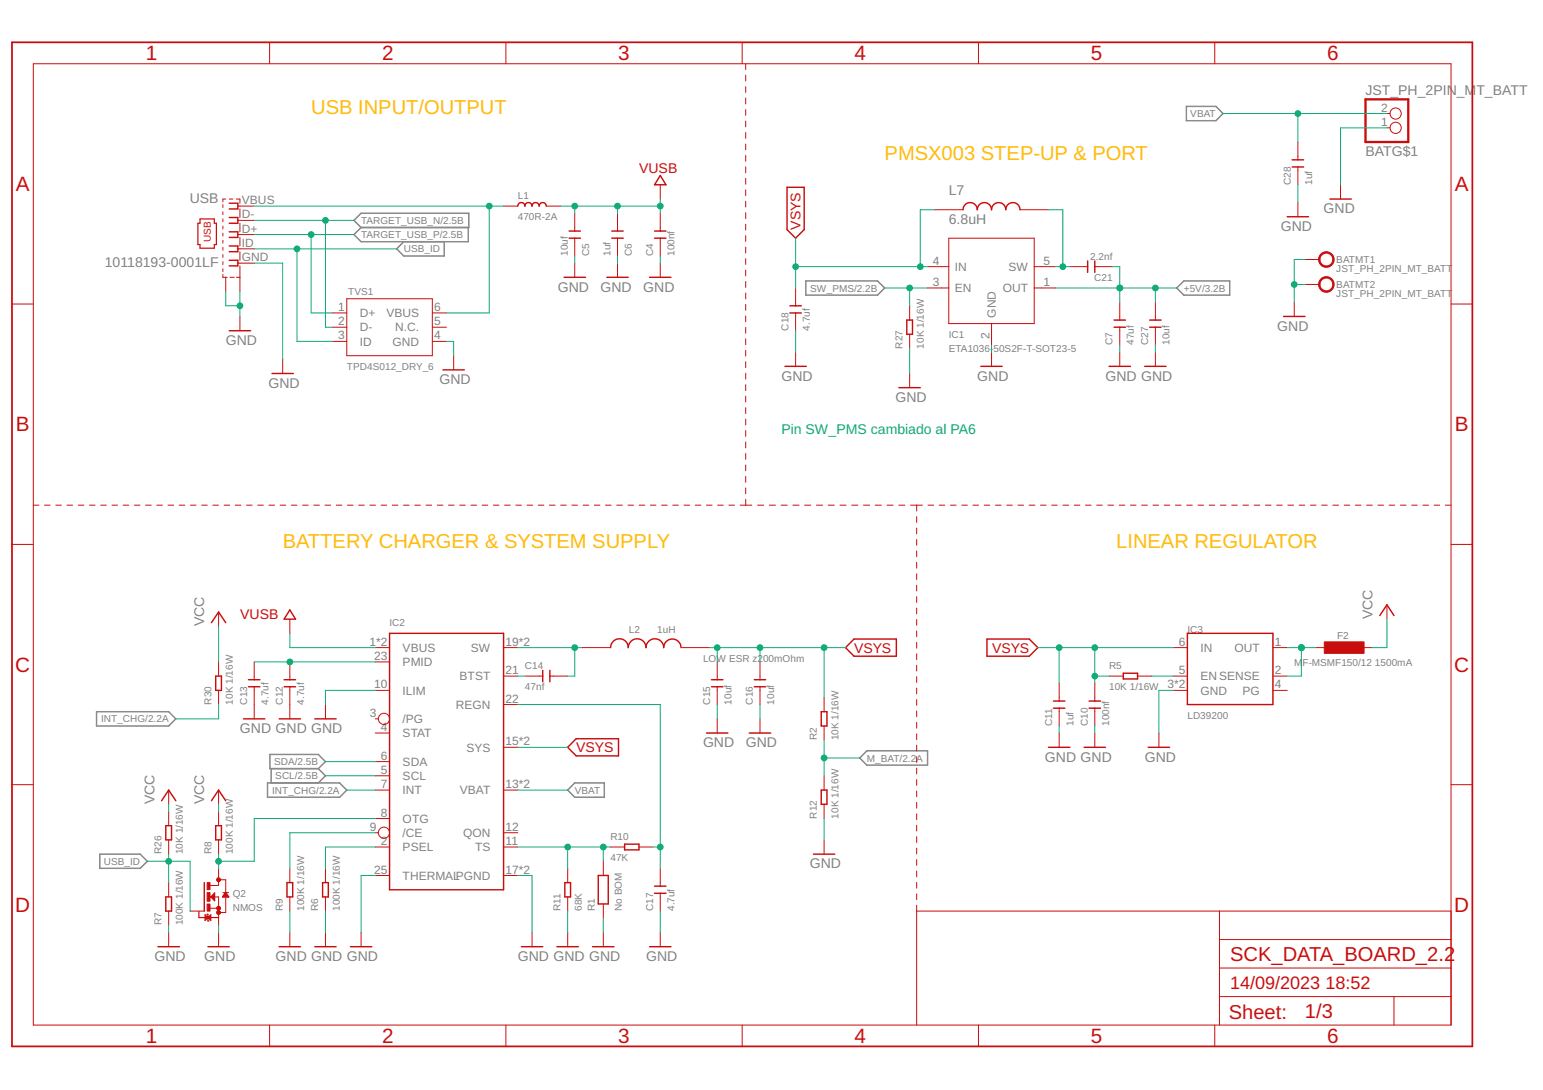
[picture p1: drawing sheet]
<svg xmlns="http://www.w3.org/2000/svg" width="297mm" height="210mm" viewBox="0 0 297 210" stroke-linecap="round" stroke-linejoin="round" font-family="sans-serif">
<g fill="none" stroke="#808080" stroke-width=".28">
<path d="M228.4 20.5h5.7l1.3 1.4-1.3 1.3h-5.7zM68.1 42.4l1.4-1.3h20.8v2.7h-20.8zM69.5 43.8l-1.4 1.4 1.4 1.3h20.6v-2.7M77.7 46.5l-1.3 1.4 1.3 1.4h7.8v-2.8M155.1 54.1h13.8l1.4 1.4-1.4 1.3h-13.8zM226.5 55.5l1.4-1.4h8.8v2.7h-8.8zM18.6 137.1h13.9l1.3 1.3-1.3 1.4h-13.9zM51.5 150.8h13.9l1.4 1.3-1.4 1.4h-13.9zM52 145.3h9.3l1.4 1.4-1.4 1.3h-9.3zM52.2 148v2.8M61.3 148l1.4 1.4-1.4 1.4M110.6 150.8h5.7v2.7h-5.7l-1.3-1.4z"/>
<path d="M165.5 146l1.4-1.4h11.7v2.7h-11.7zM19.2 164.5h7.8l1.4 1.4-1.4 1.3h-7.8z"/>
</g>
<g fill="none" stroke="#c90d0c" stroke-width=".19">
<path d="M6.4 12.3h272.9v185.1h-272.9zM51.9 8.1v4.2M97.4 8.1v4.2M142.9 8.1v4.2M143.6 12.3v1.1M143.6 14.5v1.1M143.6 16.7v1.1M143.6 18.9v1.1M188.4 8.1v4.2M233.8 8.1v4.2M42.9 39.4v.6M43.5 38.3h-.6v.6"/>
<path d="M44.1 38.3h.7M45.5 38.3h.7v.8M45.8 39.7h3.1M96.9 39.7h2.8M105.2 39.7h2.7M127.1 35.6v2.7M143.6 21.1v1.1M143.6 23.3v1.1M143.6 25.5v1.1M143.6 27.7v1.2M143.6 29.9v1.2M143.6 32.1v1.2"/>
<path d="M143.6 34.4v1.1M143.6 36.6v1.1M143.6 38.8v1.1M249.9 27.3v3.5M249.9 32.2v3.4M249.9 39v2.7M258.1 35.6v2.7M267 24.6h.6M267 21.9h.6M2.3 58.5h4.1M42.9 52.9v.5h.8M42.9 40.8v.5"/>
<path d="M42.9 42.2v.5M42.9 43.5v.6M42.9 44.9v.5M42.9 46.3v.5M42.9 47.6v.6M42.9 49v.6M42.9 50.4v.5M42.9 51.8v.5M43.5 53.4v2.8M44.3 53.4h.8M45.5 53.4h.7M45.8 50.7h3.1"/>
<path d="M45.8 45.2h3.1M45.8 42.4h3.1M45.8 47.9h3.1M46.2 40.2v1.7M46.2 43v1.6M46.2 45.7v1.7M46.2 48.5v1.6M46.2 51.2v5M66.8 57.5h16.4v11h-16.4zM110.6 41.1v3.4M110.6 45.9v3.4M110.6 50.7v2.7"/>
<path d="M118.9 41.1v3.4M118.9 45.9v3.4M118.9 50.7v2.7M127.1 41.1v3.4M127.1 45.9v3.4M127.1 50.7v2.7M143.6 41v1.1M143.6 43.2v1.1M143.6 45.4v1.1M143.6 47.6v1.1M143.6 49.8v1.1M143.6 52v1.1"/>
<path d="M143.6 54.2v1.2M143.6 56.4v1.2M143.6 58.6v1.2M153.2 55.5v3.4M175.1 58.9v2.7M178.5 55.5h4.1M178.5 51.4h4.1M179.9 40.4h5.5M182.6 45.9h16.5v16.4h-16.5zM196.4 40.4h5.4M199.1 55.5h4.1M199.1 51.4h4.1"/>
<path d="M206 51.4h3.4M210.8 51.4h3.4M215.6 58.2v3.4M222.4 58.2v3.4M249.2 58.2v2.7M251.2 50h2.8M251.2 54.8h2.8M279.3 58.5h4.1M46.2 60.9v2.8M54.4 69.2v2.7M64 60.3h2.8M64 63h2.8"/>
<path d="M64 65.7h2.8M83.2 60.3h2.8M83.2 63h2.8M83.2 65.7h2.8M87.3 68.5v2.7M143.6 60.8v1.2M143.6 63v1.2M143.6 65.3v1.1M143.6 67.5v1.1M143.6 69.7v1.1M143.6 71.9v1.1M143.6 74.1v1.1"/>
<path d="M143.6 76.3v1.1M143.6 78.5v1.1M153.2 60.3v3.4M153.2 67.8v2.7M175.1 64.4v2.7M175.1 71.9v2.8M190.9 62.3v4.1M190.9 67.8v2.7M215.6 63v3.4M215.6 67.8v2.7M222.4 63v3.4M222.4 67.8v2.7"/>
<path d="M6.4 97.3h1.1M8.6 97.3h1.1M10.7 97.3h1.1M12.9 97.3h1.1M15.1 97.3h1.1M17.2 97.3h1.1M19.4 97.3h1.1M21.5 97.3h1.1M23.7 97.3h1.1M25.9 97.3h1M28 97.3h1.1M30.2 97.3h1.1"/>
<path d="M32.3 97.3h1.1M34.5 97.3h1.1M36.7 97.3h1M38.8 97.3h1.1M41 97.3h1.1M43.1 97.3h1.1M45.3 97.3h1.1M47.5 97.3h1M49.6 97.3h1.1M51.8 97.3h1.1M53.9 97.3h1.1M56.1 97.3h1.1"/>
<path d="M58.3 97.3h1M60.4 97.3h1.1M62.6 97.3h1M64.7 97.3h1.1M66.9 97.3h1.1M69 97.3h1.1M71.2 97.3h1.1M73.4 97.3h1M75.5 97.3h1.1M77.7 97.3h1.1M79.8 97.3h1.1M82 97.3h1.1"/>
<path d="M84.2 97.3h1.1M86.3 97.3h1.1M88.5 97.3h1.1M90.7 97.3h1M92.8 97.3h1.1M95 97.3h1.1M97.1 97.3h1.1M99.3 97.3h1.1M101.5 97.3h1M103.6 97.3h1.1M105.8 97.3h1M107.9 97.3h1.1"/>
<path d="M110.1 97.3h1.1M112.2 97.3h1.1M114.4 97.3h1.1M116.6 97.3h1M118.7 97.3h1.1M120.9 97.3h1.1M123 97.3h1.1M125.2 97.3h1.1M127.4 97.3h1M129.5 97.3h1.1M131.7 97.3h1.1M133.8 97.3h1.1"/>
<path d="M136 97.3h1.1M138.2 97.3h1M140.3 97.3h1.1M142.5 97.3h2.2M143.6 80.7v1.1M143.6 82.9v1.1M143.6 85.1v1.2M143.6 87.3v1.2M143.6 89.5v1.2M143.6 91.7v1.2M143.6 94v1.1M143.6 96.2v1.1"/>
<path d="M145.8 97.3h1.2M148.1 97.3h1.2M150.4 97.3h1.2M152.6 97.3h1.2M154.9 97.3h1.2M157.2 97.3h1.1M159.4 97.3h1.2M161.7 97.3h1.2M164 97.3h1.1M166.2 97.3h1.2M168.5 97.3h1.2M170.8 97.3h1.1"/>
<path d="M173 97.3h1.2M175.3 97.3h2.3M176.5 97.3v1.1M176.5 99.5v1.1M178.6 97.3h1.1M180.8 97.3h1.1M183 97.3h1.1M185.1 97.3h1.1M187.3 97.3h1.1M189.5 97.3h1M191.6 97.3h1.1M193.8 97.3h1.1"/>
<path d="M196 97.3h1M198.1 97.3h1.1M200.3 97.3h1.1M202.5 97.3h1M204.6 97.3h1.1M206.8 97.3h1.1M209 97.3h1M211.1 97.3h1.1M213.3 97.3h1.1M215.5 97.3h1M217.6 97.3h1.1M219.8 97.3h1.1"/>
<path d="M222 97.3h1M224.1 97.3h1.1M226.3 97.3h1.1M228.5 97.3h1M230.6 97.3h1.1M232.8 97.3h1M234.9 97.3h1.1M237.1 97.3h1.1M239.3 97.3h1M241.4 97.3h1.1M243.6 97.3h1.1M245.8 97.3h1"/>
<path d="M247.9 97.3h1.1M250.1 97.3h1.1M252.3 97.3h1M254.4 97.3h1.1M256.6 97.3h1.1M258.8 97.3h1M260.9 97.3h1.1M263.1 97.3h1.1M265.3 97.3h1M267.4 97.3h1.1M269.6 97.3h1.1M271.8 97.3h1"/>
<path d="M273.9 97.3h1.1M276.1 97.3h1.1M278.2 97.3h1.1M2.3 104.8h4.1M42.1 117.9v2.7M55.8 119.2v2.8M176.5 101.7v1.1M176.5 103.9v1.1M176.5 106.1v1.1M176.5 108.3v1.1M176.5 110.5v1.1M176.5 112.7v1.1"/>
<path d="M176.5 114.9v1.1M176.5 117.1v1.1M176.5 119.3v1.1M267 116.5v2.7M279.3 104.8h4.1M42.1 127.5v2.7M42.1 132.9v2.8M48.9 127.5v3.4M48.9 132.2v6.2M55.8 127.5v3.4M55.8 132.2v6.2M62.7 135.7v2.7"/>
<path d="M72.2 124.7h2.8M72.2 127.5h2.8M72.2 132.9h2.8M72.2 138.4h.7M96.9 124.7h2.8M96.9 135.7h2.8M96.9 130.2h2.8M101 130.2h3.5M105.9 130.2h3.4M112 124.7h5.5M131.2 124.7h5.5M138.1 127.5v3.4"/>
<path d="M138.1 132.2v3.5M138.1 138.4v2.8M146.3 127.5v3.4M146.3 132.2v3.5M146.3 138.4v2.8M158.6 134.3v2.8M158.6 139.8v2.7M176.5 121.5v1.1M176.5 123.7v1.1M176.5 125.9v1.1M176.5 128.1v1.1M176.5 130.3v1.1"/>
<path d="M176.5 132.5v1.1M176.5 134.7v1.1M176.5 136.9v1.1M176.5 139.1v1.1M203.9 131.6v3.4M203.9 136.4v3.4M210.8 131.6v3.4M210.8 136.4v3.4M213.5 130.2h2.7M219 130.2h2.7M225.8 124.7h2.8M225.8 132.9h2.8"/>
<path d="M225.8 130.2h2.8M245 124.7h2.8M245 132.9h2.8M245 130.2h2.8M253.3 124.7h2.7M261.5 124.7h2.7M2.3 151.1h4.1M32.5 152.1v2.8M32.5 156.3v2.7M42.1 152.1v2.8M42.1 156.3v2.7M72.2 141.2h2.8"/>
<path d="M72.2 146.7h2.8M72.2 149.4h2.8M72.2 152.1h2.8M72.2 157.6h2.8M96.9 152.1h2.8M96.9 143.9h2.8M158.6 149.4v2.7M158.6 154.9v2.7M176.5 141.3v1.1M176.5 143.5v1.1M176.5 145.7v1.1M176.5 147.9v1.1"/>
<path d="M176.5 150.1v1.1M176.5 152.3v1.1M176.5 154.5v1.1M176.5 156.7v1.1M176.5 158.9v1.1M203.9 141.2v2.7M210.8 141.2v2.7M223.1 141.2v2.7M279.3 151.1h4.1M32.5 161.7v2.8M32.5 170v2.7M32.5 175.5v2.7"/>
<path d="M32.5 179.6v2.7M36.6 175.5h2.7M40.4 172.7h.2M40.4 174.9h1.7M40.8 172.7h1.3v5.5M42.1 161.7v2.8M42.1 167.2v3.3h-1.7M42.1 179.6v2.7M42.1 169.4h1.4v6.3h-1.4M42.9 172.7h1.1M42.9 171.9h1.1M55.8 167.2v2.8"/>
<path d="M55.8 172.7v2.8M55.8 179.6v2.7M62.7 167.2v2.8M62.7 172.7v2.8M62.7 179.6v2.7M69.5 179.6v2.7M72.2 160.4h.7M72.2 163.1h2.8M72.2 168.6h2.8M96.9 160.4h2.8M96.9 163.1h2.8M96.9 168.6h2.8"/>
<path d="M102.4 179.6v2.7M109.3 167.2v2.8M109.3 172.7v2.8M109.3 179.6v2.7M116.1 165.9v2.7M116.1 174.1v2.7M116.1 179.6v2.7M117.5 163.1h2.7M123 163.1h2.7M127.1 167.2v3.4M127.1 172v3.5M127.1 179.6v2.7"/>
<path d="M158.6 161.7v2.8M176.5 161.1v1.1M176.5 163.3v1.1M176.5 165.5v1.1M176.5 167.7v1.1M176.5 169.9v1.1M176.5 172.1v1.1M176.5 174.3v23.1M176.5 175.5h102.8M234.8 175.5v21.9M51.9 197.4v4.1M97.4 197.4v4.1"/>
<path d="M142.9 197.4v4.1M188.4 197.4v4.1M233.8 197.4v4.1M234.8 191.9h44.5M234.8 186.4h44.5M234.8 180.9h44.5M268.4 191.9v5.5"/>
<circle cx="268.7" cy="21.9" r="1.08"/>
<circle cx="268.7" cy="24.6" r="1.08"/>
<circle cx="73.9" cy="138.4" r="1.08"/>
<circle cx="73.9" cy="160.4" r="1.08"/>
</g>
<g fill="none" stroke="#c90d0c" stroke-width=".28">
<path d="M44.1 39.1h1.7v1.1h-1.7M99.7 39.7a.69 .69 0 0 1 .7-.7 .69 .69 0 0 1 .6 .7 .69 .69 0 0 1 .7-.7 .69 .69 0 0 1 .7 .7 .69 .69 0 0 1 .7-.7 .69 .69 0 0 1 .7 .7 .68 .68 0 0 1 .7-.7 .68 .68 0 0 1 .7 .7M127.1 33.8l1.1 1.8h-2.2zM151.5 36.1h3.3v8.1l-1.6 1.7-1.7-1.7zM248.8 32.2h2.2M248.8 30.8h2.2M256 38.3h4.1M44.1 41.9h1.7v1.1h-1.7M44.1 44.6h1.7v1.1h-1.7M44.1 47.4h1.7v1.1h-1.7M44.1 50.1h1.7v1.1h-1.7M108.6 53.4h4.1"/>
<path d="M109.6 45.9h2.1M109.6 44.5h2.1M116.8 53.4h4.1M117.8 45.9h2.2M117.8 44.5h2.2M125.1 53.4h4.1M126 45.9h2.2M126 44.5h2.2M152.1 58.9h2.2M185.4 40.4a1.37 1.37 0 0 1 1.4-1.4 1.37 1.37 0 0 1 1.3 1.4 1.38 1.38 0 0 1 1.4-1.4 1.38 1.38 0 0 1 1.4 1.4 1.37 1.37 0 0 1 1.3-1.4 1.37 1.37 0 0 1 1.4 1.4 1.38 1.38 0 0 1 1.4-1.4 1.38 1.38 0 0 1 1.4 1.4M209.4 50.2v2.3M210.8 50.2v2.3"/>
<path d="M247.8 41.7h4.1M44.1 63.7h4.1M52.4 71.9h4.1M85.3 71.2h4.1M151.1 70.5h4.1M152.1 60.3h2.2M173 74.7h4.2M174.6 61.6h1.1v2.8h-1.1zM188.8 70.5h4.1M213.5 70.5h4.1M214.5 63h2.2M214.5 61.6h2.2"/>
<path d="M220.4 70.5h4.1M221.3 63h2.2M221.3 61.6h2.2M247.1 60.9h4.1M40.7 119.9l1.4-2 1.4 2M55.8 117.5l1.1 1.7h-2.2zM265.6 118.5l1.4-2 1.4 2M41.5 130.2h1.1v2.7h-1.1zM46.9 138.4h4.1M47.8 132.2h2.2M47.8 130.9h2.2M53.7 138.4h4.1"/>
<path d="M54.7 132.2h2.2M54.7 130.9h2.2M60.6 138.4h4.1M75 122h21.9v49.3h-21.9zM104.5 129.1v2.2M105.9 129.1v2.2M117.5 124.7a1.7 1.7 0 0 1 1.7-1.7 1.7 1.7 0 0 1 1.7 1.7 1.7 1.7 0 0 1 1.8-1.7 1.7 1.7 0 0 1 1.7 1.7 1.7 1.7 0 0 1 1.7-1.7 1.7 1.7 0 0 1 1.7 1.7 1.67 1.67 0 0 1 1.6-1.6 1.67 1.67 0 0 1 1.7 1.6M137 132.2h2.2M137 130.9h2.2M145.2 132.2h2.2M145.2 130.9h2.2M158.1 137.1h1.1v2.7h-1.1z"/>
<path d="M164.4 123.1h8.2v3.3h-8.2l-1.6-1.7zM190 123.1h8.1l1.7 1.6-1.7 1.7h-8.1zM202.8 136.4h2.2M202.8 135h2.2M209.7 136.4h2.2M209.7 135h2.2M216.2 129.6h2.8v1.1h-2.8zM228.6 122h16.4v13.7h-16.4zM31.1 154.2l1.4-2.1 1.3 2.1M31.9 159h1.1v2.7h-1.1zM40.7 154.2l1.4-2.1 1.4 2.1M41.5 159h1.1v2.7h-1.1z"/>
<path d="M110.9 142.3h8.2v3.3h-8.2l-1.6-1.7zM136 141.2h4.1M144.3 141.2h4.1M158.1 152.1h1.1v2.8h-1.1zM201.8 143.9h4.2M208.7 143.9h4.1M221 143.9h4.1M31.9 172.7h1.1v2.8h-1.1zM39.3 170v5.5M55.2 170h1.1v2.7h-1.1zM62.1 170h1.1v2.7h-1.1zM108.7 170h1.1v2.7h-1.1z"/>
<path d="M115.2 168.6h1.9v5.5h-1.9zM120.2 162.6h2.8v1.1h-2.8zM126 172h2.2M126 170.6h2.2M156.6 164.5h4.1M30.4 182.3h4.1M40 182.3h4.1M53.7 182.3h4.1M60.6 182.3h4.1M67.5 182.3h4.1M100.4 182.3h4.1M107.2 182.3h4.1"/>
<path d="M114.1 182.3h4.1M125.1 182.3h4.1"/>
</g>
<g fill="#c90d0c" stroke="#c90d0c" stroke-width=".19">
<path d="M254.9 123.6h7.7v2.2h-7.7z"/>
<path d="M39.9 170h.5v1.3h-.5z"/>
<path d="M39.9 174.1h.5v1.4h-.5z"/>
<path d="M39.9 171.9h.5v1.6h-.5z"/>
</g>
<path d="M2.3 8.1h281.1v193.4h-281.1z" fill="none" stroke="#c90d0c" stroke-width=".34"/>
<g fill="#c90d0c" stroke="#c90d0c" stroke-width=".19">
<path d="M254.2 49a1.5 1.5 0 0 1 2.4 .2 1.5 1.5 0 0 1-.9 2.2 1.5 1.5 0 0 1-1.9-1.4h.3a1.24 1.24 0 0 1 1.8-1.1 1.24 1.24 0 0 1 .2 2.1 1.24 1.24 0 0 1-2-.7v-.3h-.3z" fill-rule="evenodd"/>
<path d="M254.2 53.8a1.5 1.5 0 0 1 2.4 .2 1.5 1.5 0 0 1-.9 2.2 1.5 1.5 0 0 1-1.9-1.4h.3a1.24 1.24 0 0 1 1.8-1.1 1.24 1.24 0 0 1 .2 2.1 1.24 1.24 0 0 1-2-.7v-.3h-.3z" fill-rule="evenodd"/>
<circle cx="42.1" cy="175.7" r=".38"/>
<circle cx="42.1" cy="174.9" r=".38"/>
<circle cx="42.1" cy="169.4" r=".38"/>
</g>
<path d="M38.5 42.2h2.8v.8h.4v4.1h-.4v.7h-2.8v-.7h-.4v-4.1h.4zM38.3 175.5v1.2h3.8M39.5 176.2l.5 .5-.5 .5zM39.6 176.5l.1 .1 .7-.1v.4l-.2-.1-.6 .1M39.8 176.1h.2v1.3h.2M40 176.7l.6-.5v1zM40.6 172.7h.2l.4-.4v.8l-.3-.4 .2-.1v.3M41.3 172v1.5l-.7-.8zM42.8 172.7l.6-.8 .6 .8M42.8 172.7h1.2M42.8 172.7l.6-.5 .6 .5M43.5 172.1v.5h-.3l.1-.2 .7 .3" fill="none" stroke="#c90d0c" stroke-width=".23"/>
<path d="M262.9 19.1h8.2v8.2h-8.2z" fill="none" stroke="#c90d0c" stroke-width=".44"/>
<g fill="none" stroke="#0dab76" stroke-width=".19">
<path d="M48.9 39.7h48M94.2 39.7v20.6h-8.2M107.9 39.7h19.2M110.6 39.7v1.4M118.9 39.7v1.4M127.1 38.3v2.8M235.4 21.9h31.6M249.9 21.9v5.4M249.9 35.6v3.4M267 24.6h-8.9v11M43.5 56.2v2.7h2.7M46.2 56.2v4.7"/>
<path d="M48.9 50.7h5.5v18.5M48.9 42.4h19.2M48.9 45.2h19.2M48.9 47.9h27.5M57.2 47.9v17.8h6.8M59.9 45.2v15.1h4.1M62.7 42.4v20.6h1.3M110.6 49.3v1.4M118.9 49.3v1.4M127.1 49.3v1.4M153.2 45.9v9.6M153.2 51.4h25.3"/>
<path d="M170.3 55.5h8.2M175.1 55.5v3.4M179.9 40.4h-2.7v11M201.8 40.4h2.8v11M203.2 51.4h2.8M203.2 55.5h23.3M214.2 51.4h1.4v6.8M222.4 55.5v2.7M249.2 54.8h2M251.2 50h-2v8.2M86 65.7h1.3v2.8M153.2 63.7v4.1"/>
<path d="M175.1 67.1v4.8M190.9 66.4v1.4M215.6 66.4v1.4M222.4 66.4v1.4M267 119.2v5.5h-2.8M42.1 120.6v6.9M42.1 135.7v2.7h-8.3M48.9 127.5h23.3M55.8 122v2.7h16.4M72.2 132.9h-9.5v2.8M99.7 135.7h27.4v31.5M99.7 124.7h12.3"/>
<path d="M99.7 130.2h1.3M110.6 124.7v5.5h-1.3M136.7 124.7h26.1M138.1 124.7v2.8M138.1 135.7v2.7M146.3 124.7v2.8M146.3 135.7v2.7M158.6 124.7v9.6M199.8 124.7h26M203.9 124.7v6.9M203.9 139.8v1.4M210.8 124.7v6.9"/>
<path d="M210.8 139.8v1.4M210.8 130.2h2.7M221.7 130.2h4.1M225.8 132.9h-2.7v8.3M247.8 124.7h5.5M250.5 124.7v5.5h-2.7M32.5 154.9v1.4M42.1 154.9v1.4M62.7 146.7h9.5M62.7 149.4h9.5M66.8 152.1h5.4M72.2 157.6h-23.3v8.3h-6.8"/>
<path d="M99.7 152.1h9.6M99.7 143.9h9.6M158.6 142.5v6.9M158.6 157.6v4.1M158.6 146h6.9M28.4 165.9h8.2v9.6M32.5 164.5v5.5M32.5 178.2v1.4M42.1 164.5v2.7M42.1 178.2v1.4M55.8 175.5v4.1M62.7 175.5v4.1"/>
<path d="M72.2 168.6h-2.7v11M72.2 160.4h-16.4v6.8M72.2 163.1h-9.5v4.1M99.7 168.6h2.7v11M99.7 163.1h17.8M109.3 163.1v4.1M109.3 175.5v4.1M116.1 163.1v2.8M116.1 176.8v2.8M125.7 163.1h1.4M127.1 175.5v4.1"/>
</g>
<g fill="#0dab76" stroke="#0dab76" stroke-width=".19">
<circle cx="46.2" cy="58.9" r=".55"/>
<circle cx="249.2" cy="54.8" r=".55"/>
<circle cx="250.5" cy="124.7" r=".55"/>
<circle cx="249.9" cy="21.9" r=".55"/>
<circle cx="110.6" cy="124.7" r=".55"/>
<circle cx="127.1" cy="163.1" r=".55"/>
<circle cx="110.6" cy="39.7" r=".55"/>
<circle cx="118.9" cy="39.7" r=".55"/>
<circle cx="127.1" cy="39.7" r=".55"/>
<circle cx="62.7" cy="42.4" r=".55"/>
<circle cx="59.9" cy="45.2" r=".55"/>
<circle cx="55.8" cy="127.5" r=".55"/>
<circle cx="109.3" cy="163.1" r=".55"/>
<circle cx="116.1" cy="163.1" r=".55"/>
<circle cx="138.1" cy="124.7" r=".55"/>
<circle cx="146.3" cy="124.7" r=".55"/>
<circle cx="158.6" cy="124.7" r=".55"/>
<circle cx="210.8" cy="124.7" r=".55"/>
<circle cx="203.9" cy="124.7" r=".55"/>
<circle cx="210.8" cy="130.2" r=".55"/>
<circle cx="177.2" cy="51.4" r=".55"/>
<circle cx="153.2" cy="51.4" r=".55"/>
<circle cx="57.2" cy="47.9" r=".55"/>
<circle cx="32.5" cy="165.9" r=".55"/>
<circle cx="42.1" cy="165.9" r=".55"/>
<circle cx="175.1" cy="55.5" r=".55"/>
<circle cx="204.6" cy="51.4" r=".55"/>
<circle cx="215.6" cy="55.5" r=".55"/>
<circle cx="222.4" cy="55.5" r=".55"/>
<circle cx="158.6" cy="146" r=".55"/>
<circle cx="94.2" cy="39.7" r=".55"/>
</g>
<g font-size="4" fill="#c90d0c">
<text x="28.1" y="11.6">1</text>
<text x="73.5" y="11.6">2</text>
<text x="119" y="11.6">3</text>
<text x="164.5" y="11.6">4</text>
<text x="210" y="11.6">5</text>
<text x="255.5" y="11.6">6</text>
<text x="3.1" y="36.8">A</text>
<text x="280.1" y="36.8">A</text>
<text x="3.1" y="83.1">B</text>
<text x="280.1" y="83.1">B</text>
<text x="2.9" y="129.4">C</text>
<text x="279.9" y="129.4">C</text>
<text x="2.9" y="175.6">D</text>
<text x="279.9" y="175.6">D</text>
<text x="28.1" y="200.8">1</text>
<text x="73.5" y="200.8">2</text>
<text x="119" y="200.8">3</text>
<text x="164.5" y="200.8">4</text>
<text x="210" y="200.8">5</text>
<text x="255.5" y="200.8">6</text>
</g>
<g font-size="3.9" fill="#ffba08">
<text x="59.9" y="21.9">USB INPUT/OUTPUT</text>
<text x="170.3" y="30.8">PMSX003 STEP-UP &amp; PORT</text>
<text x="54.4" y="105.5">BATTERY CHARGER &amp; SYSTEM SUPPLY</text>
<text x="214.9" y="105.5">LINEAR REGULATOR</text>
</g>
<g font-size="3.9" fill="#c90d0c">
<text x="236.8" y="185.1">SCK_DATA_BOARD_2.2</text>
<text x="236.5" y="196.2">Sheet:</text>
<text x="251.2" y="196">1/3</text>
</g>
<g font-size="3.5" fill="#c90d0c">
<text x="236.8" y="190.5">14/09/2023</text>
<text x="255.1" y="190.5">18:52</text>
</g>
<g font-size="2.7" fill="#808080">
<text x="262.9" y="18.3">JST_PH_2PIN_M</text>
<text x="284.2" y="18.3">T_BATT</text>
<text x="262.9" y="30">BATG$1</text>
<text x="36.5" y="39.1">USB</text>
<text x="182.6" y="37.6">L7</text>
<text x="254.8" y="41.1">GND</text>
<text x="182.6" y="43.1">6.8uH</text>
<text x="246.6" y="44.5">GND</text>
<text x="20.2" y="51.5">10118193-0001LF</text>
<text x="107.4" y="56.1">GND</text>
<text x="115.6" y="56.1">GND</text>
<text x="123.8" y="56.1">GND</text>
<text x="245.9" y="63.7">GND</text>
<text x="43.4" y="66.4">GND</text>
<text x="51.7" y="74.7">GND</text>
<text x="84.6" y="74">GND</text>
<text x="150.4" y="73.3">GND</text>
<text x="172.4" y="77.4">GND</text>
<text x="188.1" y="73.3">GND</text>
<text x="212.8" y="73.3">GND GND</text>
<text x="264.2" y="119.2" transform="rotate(-90 264.2 119.2)">VCC</text>
<text x="39.3" y="120.6" transform="rotate(-90 39.3 120.6)">VCC</text>
<text x="46.2" y="141.2">GND GND GND</text>
<text x="135.3" y="143.9">GND</text>
<text x="143.6" y="143.9">GND</text>
<text x="201.2" y="146.7">GND GND</text>
<text x="220.4" y="146.7">GND</text>
<text x="29.7" y="154.9" transform="rotate(-90 29.7 154.9)">VCC</text>
<text x="39.3" y="154.9" transform="rotate(-90 39.3 154.9)">VCC</text>
<text x="155.9" y="167.2">GND</text>
<text x="29.7" y="185.1">GND</text>
<text x="39.3" y="185.1">GND</text>
<text x="53" y="185.1">GND GND GND</text>
<text x="99.7" y="185.1">GND GND GND</text>
<text x="124.4" y="185.1">GND</text>
</g>
<g font-size="2.7" fill="#c90d0c">
<text x="123.1" y="33.4">VUSB</text>
<text x="154.1" y="44.2" transform="rotate(-90 154.1 44.2)">VSYS</text>
<text x="46.3" y="119.2">VUSB</text>
<text x="164.4" y="125.7">VSYS</text>
<text x="191" y="125.7">VSYS</text>
<text x="110.9" y="144.9">VSYS</text>
</g>
<text font-size="2.7" fill="#0dab76" x="150.4" y="83.6">Pin SW_PMS cambiado al PA6</text>
<g font-size="2.3" fill="#808080">
<text x="265.9" y="21.5">2</text>
<text x="265.9" y="24.2">1</text>
<text x="46.6" y="39.3">VBUS</text>
<text x="46.6" y="42.1">D-</text>
<text x="46.6" y="44.8">D+</text>
<text x="46.6" y="47.5">ID</text>
<text x="46.6" y="50.3">GND</text>
<text x="179.6" y="51">4</text>
<text x="183.8" y="52.2">IN</text>
<text x="194.2" y="52.2">SW</text>
<text x="200.9" y="51">5</text>
<text x="65.1" y="59.9">1</text>
<text x="83.6" y="59.9">6</text>
<text x="179.6" y="55.1">3</text>
<text x="183.8" y="56.3">EN</text>
<text x="193.1" y="56.3">OUT</text>
<text x="200.9" y="55.1">1</text>
<text x="65.1" y="62.6">2</text>
<text x="65.1" y="65.4">3</text>
<text x="69.3" y="61.1">D+</text>
<text x="69.3" y="63.8">D-</text>
<text x="74.4" y="61.1">VBUS</text>
<text x="76.1" y="63.8">N.C.</text>
<text x="83.6" y="65.4">4</text>
<text x="83.6" y="62.6">5</text>
<text x="190.5" y="65.4" transform="rotate(-90 190.5 65.4)">2</text>
<text x="191.7" y="61.2" transform="rotate(-90 191.7 61.2)">GND</text>
<text x="69.3" y="66.6">ID</text>
<text x="75.6" y="66.6">GND</text>
<text x="71.1" y="124.3">1*2</text>
<text x="77.5" y="125.5">VBUS</text>
<text x="90.6" y="125.5">SW</text>
<text x="97.3" y="124.3">19*2</text>
<text x="226.9" y="124.3">6</text>
<text x="231.1" y="125.5">IN</text>
<text x="237.6" y="125.5">OUT</text>
<text x="245.4" y="124.3">1</text>
<text x="72" y="127.1">23</text>
<text x="77.5" y="128.3">PMID</text>
<text x="88.5" y="131">BTST</text>
<text x="97.3" y="129.8">21</text>
<text x="226.9" y="129.8">5</text>
<text x="231.1" y="131">ENSENSE</text>
<text x="245.4" y="129.8">2</text>
<text x="72" y="132.6">10</text>
<text x="77.5" y="133.8">ILIM</text>
<text x="87.7" y="136.5">REGN</text>
<text x="97.3" y="135.3">22</text>
<text x="224.7" y="132.6">3*2</text>
<text x="231.1" y="133.8">GND</text>
<text x="239.2" y="133.8">PG</text>
<text x="245.4" y="132.6">4</text>
<text x="71.2" y="138">3</text>
<text x="73.3" y="140.8">4</text>
<text x="77.5" y="139.2">/PG</text>
<text x="77.5" y="142">STAT</text>
<text x="97.3" y="143.5">15*2</text>
<text x="73.3" y="146.3">6</text>
<text x="73.3" y="149">5</text>
<text x="77.5" y="147.5">SDA</text>
<text x="89.8" y="144.7">SYS</text>
<text x="73.3" y="151.8">7</text>
<text x="77.5" y="150.2">SCL</text>
<text x="77.5" y="153">INT</text>
<text x="88.5" y="153">VBAT</text>
<text x="97.3" y="151.8">13*2</text>
<text x="71.2" y="160">9</text>
<text x="73.3" y="157.2">8</text>
<text x="77.5" y="161.2">/CE</text>
<text x="77.5" y="158.4">OTG</text>
<text x="89.1" y="161.2">QON</text>
<text x="97.3" y="160">12</text>
<text x="73.3" y="162.7">2</text>
<text x="77.5" y="163.9">PSEL</text>
<text x="91.4" y="163.9">TS</text>
<text x="97.3" y="162.7">11</text>
<text x="72" y="168.2">25</text>
<text x="77.5" y="169.4">THERMALPGND</text>
<text x="97.3" y="168.2">17*2</text>
</g>
<g font-size="1.9" fill="#808080">
<text x="229.1" y="22.6">VBAT</text>
<text x="248.5" y="35.6" transform="rotate(-90 248.5 35.6)">C28</text>
<text x="252.6" y="35.6" transform="rotate(-90 252.6 35.6)">1uf</text>
<text x="99.7" y="38.3">L1</text>
<text x="69.5" y="43.1">TARGET_USB_N/2.5B</text>
<text x="69.5" y="45.9">TARGET_USB_P/2.5B</text>
<text x="99.7" y="42.4">470R-2A</text>
<text x="77.7" y="48.6">USB_ID</text>
<text x="109.3" y="49.3" transform="rotate(-90 109.3 49.3)">10uf</text>
<text x="113.4" y="49.3" transform="rotate(-90 113.4 49.3)">C5</text>
<text x="117.5" y="49.3" transform="rotate(-90 117.5 49.3)">1uf</text>
<text x="121.6" y="49.3" transform="rotate(-90 121.6 49.3)">C6</text>
<text x="125.7" y="49.3" transform="rotate(-90 125.7 49.3)">C4</text>
<text x="129.8" y="49.3" transform="rotate(-90 129.8 49.3)">100nf</text>
<text x="209.9" y="50">2.2nf</text>
<text x="257.3" y="52.4">JST_PH_2PIN_MT_BATT</text>
<text x="257.3" y="50.7">BATMT1</text>
<text x="67" y="56.7">TVS1</text>
<text x="156" y="56.2">SW_PMS/2.2B</text>
<text x="210.6" y="54.1">C21</text>
<text x="227.9" y="56.1">+5V/3.2B</text>
<text x="257.3" y="57.2">JST_PH_2PIN_MT_BATT</text>
<text x="257.3" y="55.5">BATMT2</text>
<text x="151.8" y="63.7" transform="rotate(-90 151.8 63.7)">C18</text>
<text x="155.9" y="63.7" transform="rotate(-90 155.9 63.7)">4.7uf</text>
<text x="182.6" y="65.1">IC1</text>
<text x="66.8" y="71.3">TPD4S012_DRY_6</text>
<text x="173.7" y="67.1" transform="rotate(-90 173.7 67.1)">R27</text>
<text x="177.8" y="67.1" transform="rotate(-90 177.8 67.1)">10K 1/16W</text>
<text x="182.6" y="67.8">ETA1036-</text>
<text x="191.2" y="67.8">50S2F-T-SOT23-5</text>
<text x="214.2" y="66.4" transform="rotate(-90 214.2 66.4)">C7</text>
<text x="218.3" y="66.4" transform="rotate(-90 218.3 66.4)">47uf</text>
<text x="221" y="66.4" transform="rotate(-90 221 66.4)">C27</text>
<text x="225.2" y="66.4" transform="rotate(-90 225.2 66.4)">10uf</text>
<text x="75" y="120.6">IC2</text>
<text x="121" y="122">L2</text>
<text x="126.5" y="122">1uH</text>
<text x="228.6" y="122">I</text>
<text x="229.1" y="122">C3</text>
<text x="257.4" y="123.1">F2</text>
<text x="101" y="128.8">C14</text>
<text x="135.3" y="127.5">LOW ESR z2</text>
<text x="146.9" y="127.5">00mOhm</text>
<text x="213.5" y="128.8">R5</text>
<text x="249.2" y="128.3">M</text>
<text x="250.7" y="128.3">F-MSMF150/12</text>
<text x="264.7" y="128.3">1500mA</text>
<text x="40.7" y="135.7" transform="rotate(-90 40.7 135.7)">R30</text>
<text x="44.8" y="135.7" transform="rotate(-90 44.8 135.7)">10K 1/16W</text>
<text x="47.6" y="135.7" transform="rotate(-90 47.6 135.7)">C13</text>
<text x="51.7" y="135.7" transform="rotate(-90 51.7 135.7)">4.7uf</text>
<text x="54.4" y="135.7" transform="rotate(-90 54.4 135.7)">C12</text>
<text x="58.5" y="135.7" transform="rotate(-90 58.5 135.7)">4.7uf</text>
<text x="101" y="132.9">47nf</text>
<text x="136.7" y="135.7" transform="rotate(-90 136.7 135.7)">C15</text>
<text x="140.8" y="135.7" transform="rotate(-90 140.8 135.7)">10uf</text>
<text x="144.9" y="135.7" transform="rotate(-90 144.9 135.7)">C16</text>
<text x="149" y="135.7" transform="rotate(-90 149 135.7)">10uf</text>
<text x="213.5" y="132.9">10K 1/16W</text>
<text x="19.5" y="139.1">INT_CHG/2.2A</text>
<text x="157.3" y="142.5" transform="rotate(-90 157.3 142.5)">R2</text>
<text x="161.4" y="142.5" transform="rotate(-90 161.4 142.5)">10K 1/16W</text>
<text x="202.5" y="139.8" transform="rotate(-90 202.5 139.8)">C11</text>
<text x="206.6" y="139.8" transform="rotate(-90 206.6 139.8)">1uf</text>
<text x="209.4" y="139.8" transform="rotate(-90 209.4 139.8)">C10</text>
<text x="213.5" y="139.8" transform="rotate(-90 213.5 139.8)">100nf</text>
<text x="228.6" y="138.4">LD39200</text>
<text x="52.8" y="147.3">SDA/2.5B</text>
<text x="166.9" y="146.7">M_BAT/2.2A</text>
<text x="52.4" y="152.8">INT_CHG/2.2A</text>
<text x="53" y="150.1">SCL/2.5B</text>
<text x="110.6" y="152.8">VBAT</text>
<text x="117.5" y="161.7">R10</text>
<text x="157.3" y="157.6" transform="rotate(-90 157.3 157.6)">R12</text>
<text x="161.4" y="157.6" transform="rotate(-90 161.4 157.6)">10K 1/16W</text>
<text x="20" y="166.5">USB_ID</text>
<text x="31.1" y="164.5" transform="rotate(-90 31.1 164.5)">R26</text>
<text x="35.2" y="164.5" transform="rotate(-90 35.2 164.5)">10K 1/16W</text>
<text x="40.7" y="164.5" transform="rotate(-90 40.7 164.5)">R8</text>
<text x="44.8" y="164.5" transform="rotate(-90 44.8 164.5)">100K 1/16W</text>
<text x="117.5" y="165.9">47K</text>
<text x="44.8" y="172.7">Q2</text>
<text x="31.1" y="178.2" transform="rotate(-90 31.1 178.2)">R7</text>
<text x="35.2" y="178.2" transform="rotate(-90 35.2 178.2)">100K 1/16W</text>
<text x="44.8" y="175.5">NMOS</text>
<text x="54.4" y="175.5" transform="rotate(-90 54.4 175.5)">R9</text>
<text x="58.5" y="175.5" transform="rotate(-90 58.5 175.5)">100K 1/16W</text>
<text x="61.3" y="175.5" transform="rotate(-90 61.3 175.5)">R6</text>
<text x="65.4" y="175.5" transform="rotate(-90 65.4 175.5)">100K 1/16W</text>
<text x="107.9" y="175.5" transform="rotate(-90 107.9 175.5)">R11</text>
<text x="112" y="175.5" transform="rotate(-90 112 175.5)">68K</text>
<text x="114.5" y="175.5" transform="rotate(-90 114.5 175.5)">R1</text>
<text x="119.7" y="175.5" transform="rotate(-90 119.7 175.5)">No BOM</text>
<text x="125.7" y="175.5" transform="rotate(-90 125.7 175.5)">C17</text>
<text x="129.8" y="175.5" transform="rotate(-90 129.8 175.5)">4.7uf</text>
</g>
<text font-size="1.9" fill="#c90d0c" x="40.6" y="46.7" transform="rotate(-90 40.6 46.7)">USB</text>
</svg>
